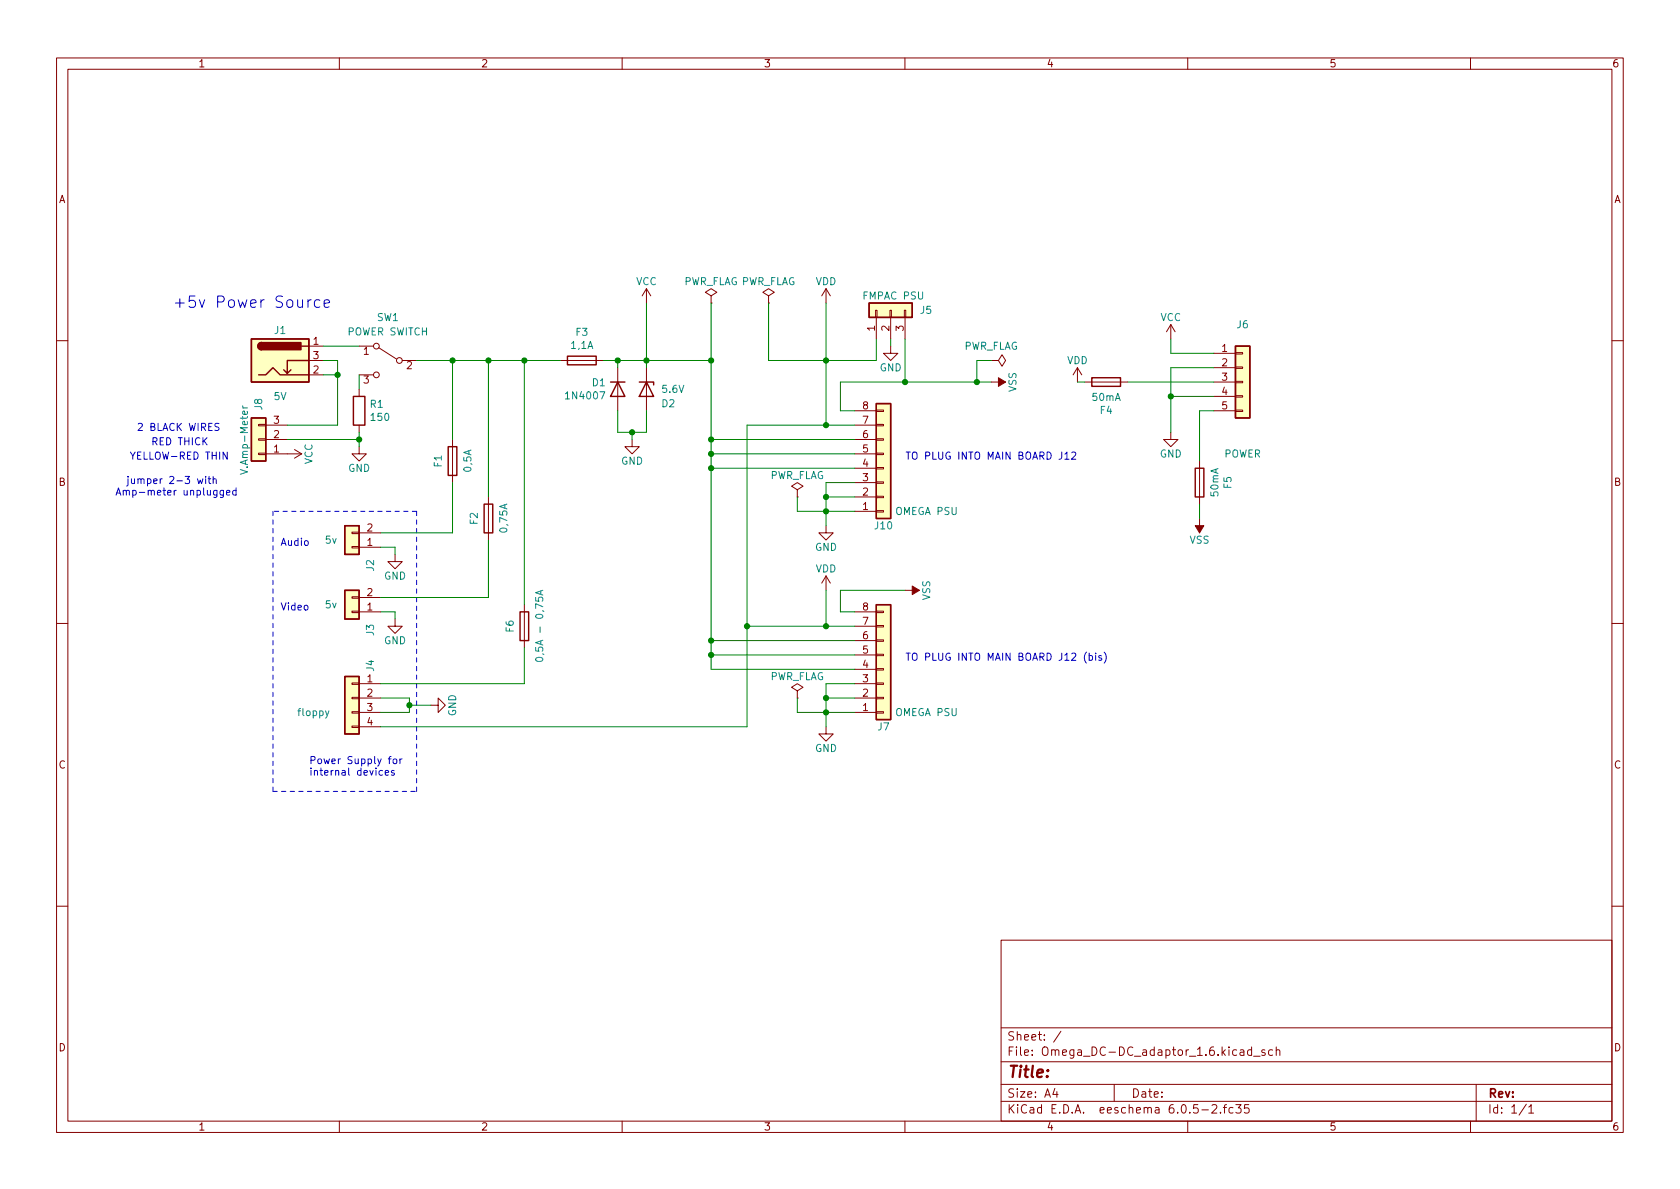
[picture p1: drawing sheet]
<svg xmlns="http://www.w3.org/2000/svg" width="297mm" height="210mm" viewBox="0 0 297 210" stroke-linecap="round" stroke-linejoin="round" font-family="sans-serif">
<g fill="none" stroke="#840000" stroke-width=".18">
<path d="M10 10.2h277v190.1h-277zM12 12.2h273v186.1h-273zM60 10.2v2M110 10.2v2M160 10.2v2M210 10.2v2M260 10.2v2M114.3 51l-.8 1.3M114.3 51v2.6M114.3 51l.8 1.3M125.7 52.3l1-.6-1-.7-1 .7 1 .6v1.3M125.7 53.6h.1"/>
<path d="M135.9 52.3l1-.6-1-.7-1 .7 1 .6v1.3M135.9 53.6h.1M146 51v2.6M146 51l-.7 1.3M146 51l.8 1.3M154.8 54.9h.3v1.2h-.3zM154.9 56.1v3.8M157.4 54.9h.2v1.2h-.2zM157.5 56.1v3.8M159.9 54.9h.2v1.2h-.2zM160 56.1v3.8M207 57.4l-.8 1.3"/>
<path d="M207 57.4v2.5M207 57.4l.8 1.3M10 60.2h2M45.7 75.1h1.3v.2h-1.3zM45.7 77.6h1.3v.2h-1.3zM47 77.7h3.8M47 75.2h3.8M52.1 79.5l1.2 .8M54.6 63.7h2.5M54.6 61.2h2.5M54.6 66.3h2.5M63.5 79v1.3h1.3l-1.3 1.2-1.3-1.2h1.3"/>
<path d="M63.5 68.8v1.3M63.5 75.2v1.2M63.5 61.2h2.5M63.5 66.3h2.5M66.9 61.5l3.2 2M71.1 63.7h2.6M80 77.7v7.6M99.1 63.7h7.6M109.2 65v7.6M111.8 77.7v1.3h1.2l-1.2 1.3-1.3-1.3h1.3M114.3 65v7.6M151.1 77.7h3.8"/>
<path d="M151.1 75.2h3.8M151.1 72.6h3.8M154.9 72.5h1.3v.3h-1.3zM154.9 75.1h1.3v.2h-1.3zM154.9 77.6h1.3v.2h-1.3zM157.5 61.2v1.3h1.2l-1.2 1.2-1.3-1.2h1.3M175.3 63.7h1.2l.7-1 .6 1-.6 1.1-.7-1.1M175.3 63.7h.1M175.3 67.6h2.5M190.5 65l-.8 1.3M190.5 65v2.6M190.5 65l.8 1.3"/>
<path d="M191.8 67.6h7.6M207 76.4v1.3h1.3l-1.3 1.3-1.3-1.3h1.3M214.6 72.6h3.8M214.6 67.6h3.8M214.6 62.5h3.8M214.6 65h3.8M214.6 70.1h3.8M218.4 72.5h1.3v.3h-1.3zM218.4 70h1.3v.2h-1.3zM218.4 67.4h1.3v.3h-1.3zM218.4 64.9h1.3v.2h-1.3zM218.4 62.4h1.3v.2h-1.3z"/>
<path d="M285 60.2h2M45.7 80.1h1.3v.3h-1.3zM47 80.3h6.3M53.3 80.3l-1.2 .7M62.2 94.1h1.3v.3h-1.3zM62.2 96.6h1.3v.3h-1.3zM63.5 96.8h3.8M63.5 94.2h3.8M69.8 98v1.3h1.3l-1.3 1.3-1.2-1.3h1.2M86.4 87.9v7.6M141 86.6l1-.6-1-.7-1 .7 1 .6v1.3M141 87.9h.1"/>
<path d="M146 93v1.2h1.3l-1.3 1.3-1.2-1.3h1.2M151.1 90.4h3.8M151.1 87.9h3.8M151.1 85.3h3.8M151.1 82.8h3.8M151.1 80.3h3.8M154.9 80.1h1.3v.3h-1.3zM154.9 82.7h1.3v.2h-1.3zM154.9 85.2h1.3v.3h-1.3zM154.9 87.8h1.3v.2h-1.3zM154.9 90.3h1.3v.2h-1.3zM212.1 81.5v7.6"/>
<path d="M212.1 91.7v2.5M10 110.2h2M62.2 105.5h1.3v.3h-1.3zM62.2 108.1h1.3v.2h-1.3zM63.5 108.2h3.8M63.5 105.7h3.8M69.8 109.5v1.2h1.3l-1.3 1.3-1.2-1.3h1.2M92.7 106.9v7.6M146 101.8l-.7 1.3M146 101.8v2.6M146 101.8l.8 1.3M151.1 108.2h3.8"/>
<path d="M151.1 118.4h3.8M151.1 115.8h3.8M151.1 113.3h3.8M151.1 110.7h3.8M154.9 108.1h1.3v.2h-1.3zM154.9 110.6h1.3v.3h-1.3zM154.9 113.2h1.3v.2h-1.3zM154.9 115.7h1.3v.2h-1.3zM154.9 118.2h1.3v.3h-1.3zM160 104.4h2.6M285 110.2h2M62.2 128.4h1.3v.2h-1.3z"/>
<path d="M62.2 125.9h1.3v.2h-1.3zM62.2 123.3h1.3v.3h-1.3zM62.2 120.8h1.3v.2h-1.3zM63.5 120.9h3.8M63.5 123.4h3.8M63.5 126h3.8M63.5 128.5h3.8M76.2 124.7h1.3v-1.3l1.2 1.3-1.2 1.3v-1.3M141 122.2l1-.7-1-.6-1 .6 1 .7v1.2M141 123.4h.1M146 128.5v1.3h1.3l-1.3 1.3-1.2-1.3h1.2M151.1 120.9h3.8"/>
<path d="M151.1 123.4h3.8M151.1 126h3.8M154.9 120.8h1.3v.2h-1.3zM154.9 123.3h1.3v.3h-1.3zM154.9 125.9h1.3v.2h-1.3zM10 160.2h2M177 166.3h108v32h-108zM285 160.2h2M60 198.3v2M110 198.3v2M160 198.3v2M177 194.8h108"/>
<path d="M177 191.8h108M177 187.8h108M177 181.8h108M186.5 192.5l-.4 1h1M186.9 193v1M187.6 182.4l-1.3 1.9M197 191.8v3M210 198.3v2M212.5 196.3h1.1M214.3 195.5l.6-.2 .2 .2v.3l-.9 1h.9M215.8 196.7v.1M216.3 195.8h.6"/>
<path d="M216.9 195.3l-.4 .2v1.3M218 195.9l-.4-.1-.3 .3v.4l.1 .3h.6M218.5 195.3h.9l-.5 .6 .5 .1v.7l-.3 .1h-.4l-.2-.1M220.8 195.3h-.7l-.1 .7 .2-.1 .5 .1 .2 .2-.1 .5-.2 .1-.6-.1M221.3 185.7l-.4-.1-.3 .3v.4l.1 .3h.6M221.3 185.1v1.5M221.6 186.8h1.2M223.6 185.7l-.3-.1-.2 .2v.3l.5 .1v.4h-.5M225 185.7l-.4-.1-.3 .3v.4l.1 .3h.6M225.6 185.8l.3-.2 .3 .1 .1 .9M225.6 185.1v1.5M260 198.3v2"/>
<path d="M261 191.8v6.5M269.9 195.3l-1.3 1.9M270.3 195.8l.4-.5v1.5M270.3 196.8h.9"/>
<circle cx="66.5" cy="66.3" r=".51"/>
<circle cx="66.5" cy="61.2" r=".51"/>
<circle cx="70.6" cy="63.7" r=".51"/>
</g>
<g fill="none" stroke="#840000" stroke-width=".25">
<path d="M44.4 59.9h10.2v7.7h-10.2zM153.7 53.6h7.6v2.5h-7.6zM44.4 73.9h2.6v7.6h-2.6zM45.7 66.3h1.3l1.3-1.3 1.2 1.3h5.1M46.2 60.6a.64 .64 0 0 0-.6 .6 .64 .64 0 0 0 .6 .6M51.4 65.4l-.6 .6M53.3 61.2h1.3M54.6 63.7h-3.8v2.3l-.6-.6M62.5 70.1h2v5.1h-2zM79.2 79h1.6v5.1h-1.6zM100.3 63h5.1v1.5h-5.1zM107.9 67.6h2.6"/>
<path d="M109.2 67.6l1.3 2.5h-2.6zM113 67.6h2.6v.5M114.3 67.6l1.3 2.5h-2.6zM154.9 71.4h2.6v20.3h-2.6zM193 66.8h5.1v1.5h-5.1zM218.4 61.2h2.6v12.7h-2.6zM61 93h2.5v5h-2.5zM85.6 89.1h1.5v5.1h-1.5zM211.3 82.8h1.6v5.1h-1.6zM61 119.6h2.5v10.2h-2.5zM61 104.4h2.5v5.1h-2.5zM91.9 108.2h1.6v5.1h-1.6z"/>
<path d="M154.9 106.9h2.6v20.3h-2.6z"/>
</g>
<g fill="#ffffc2" stroke="#ffffc2" stroke-width=".18">
<path d="M154.9 71.4h2.6v20.3h-2.6z"/>
<path d="M44.4 73.9h2.6v7.6h-2.6z"/>
<path d="M44.4 59.9h10.2v7.7h-10.2z"/>
<path d="M218.4 61.2h2.6v12.7h-2.6z"/>
<path d="M61 119.6h2.5v10.2h-2.5z"/>
<path d="M61 93h2.5v5h-2.5z"/>
<path d="M61 104.4h2.5v5.1h-2.5z"/>
<path d="M154.9 106.9h2.6v20.3h-2.6z"/>
<path d="M153.7 53.6h7.6v2.5h-7.6z"/>
</g>
<path d="M42.9 71.8l.2 .3M42.9 72.1h.9M42.5 83l1.3 .4-1.3 .5M94.8 116.4a.75 .75 0 0 1 1.2 .3 .72 .72 0 0 1-1.3-.2zM95.6 104.5v.6M96 104.4l-1.3 .4 1.3 .4M58.2 125.7l-.5 1.2-.1 .1" fill="none" stroke="#008484" stroke-width=".18"/>
<g fill="#840000" stroke="#840000" stroke-width=".18">
<path d="M176.5 66.8l1.3 .8-1.3 .7z"/>
<path d="M211.3 93h1.6l-.8 1.2z"/>
<path d="M161.3 103.6l1.3 .8-1.3 .8z"/>
</g>
<g fill="#840000" stroke="#840000" stroke-width=".25">
<path d="M45.8 60.8l.4-.2v1.2a.64 .64 0 0 1-.6-.3 .64 .64 0 0 1 .2-.7z"/>
<path d="M46.2 60.6h7v1.2h-7z"/>
</g>
<g fill="none" stroke="#0000c2" stroke-width=".18">
<path d="M54.4 53v1.4M55 53a.51 .51 0 0 0-.6 .4M56.5 53.1l-.5-.1-.4 .4v.6l.2 .3 .2 .1 .5-.1M57.3 53.7l1-.2-.1-.4-.6-.1-.3 .3 .1 1 .2 .1 .6-.1M38.7 74.9h-.5l-.2 .2 .1 .3 .6 .2v.4l-.2 .1h-.5M40.2 79.9v1.3l-.8-1.3v1.3M34.9 84.7l.3 .8 .2-.6 .2 .6 .3-.8M36.4 84.2v.2M36.4 84.7v.8M36.8 84.7h.5M37 84.2v1.1l.3 .2M37.7 84.8l.2-.1h.3v.8"/>
<path d="M37.7 84.2v1.3M38.4 86.7v1l-.3 .3-.3-.1M38.4 86.8l-.4-.1-.2 .3 .1 .5h.5M39.5 86.7v1l-.2 .3-.3-.1M39.5 86.8l-.4-.1-.2 .3 .1 .5h.5M40.1 87.1l.6-.1-.1-.2-.4-.1-.1 .2v.6h.5M41.7 86.8l-.3-.1-.3 .3 .2 .5h.4M41.7 86.3v1.3M188.3 80.3l.3-.4v1.3M188.3 81.2h.7M189.5 80.1l.5-.2 .2 .4-.8 .9h.8M192.1 115.3a1.46 1.46 0 0 0 0 2"/>
<path d="M192.6 116l.3-.1 .3 .3-.1 .5h-.5M192.6 115.5v1.3M193.7 115.5v.1M193.7 115.9v.9M194.7 116l-.3-.1-.1 .2v.2l.4 .1v.3h-.4M195.2 115.3a1.46 1.46 0 0 1 0 2M67.6 136.3l-.3-.1-.3 .3 .1 .5h.5M68.1 136.7l.6-.2v-.2l-.4-.1-.2 .2 .1 .6h.5M68.7 134.2h.4M69.1 133.8l-.3 .2v1M69.6 134.3l.3-.1 .3 .2v.4l-.3 .2h-.3l-.1-.2zM69.7 136.3l-.3-.1-.2 .2 .1 .2 .4 .1v.3h-.5"/>
<path d="M70.7 134.2v.8M71.1 134.2l-.4 .2"/>
</g>
<path d="M48.3 90.4v49.5M73.7 90.4h-25.4M48.3 139.9h25.4M73.7 139.9v-49.5" fill="none" stroke="#0000c2" stroke-width=".18" stroke-dasharray=".8 .8"/>
<g fill="none" stroke="#008400" stroke-width=".18">
<path d="M114.3 53.6v11.4M125.7 53.6v64.8h25.4M135.9 53.6v10.1h19v-3.8M146 53.6v21.6M157.5 59.9v1.3M160 59.9v7.7M207 59.9v2.6h7.6M50.8 77.7h12.7M57.1 63.7h2.6v11.5h-8.9M57.1 66.3h2.6M57.1 61.2h6.4M63.5 66.3v2.5"/>
<path d="M63.5 76.4v2.6M73.7 63.7h25.4M80 63.7v14M86.4 63.7v24.2M92.7 63.7v43.2M106.7 63.7h19M109.2 72.6v3.8h5.1v-3.8M109.2 63.7v1.3M111.8 76.4v1.3M125.7 77.7h25.4M151.1 75.2h-19v53.3h-64.8M175.3 67.6h-26.7v5h2.5"/>
<path d="M175.3 63.7h-2.6v3.9M190.5 67.6h1.3M199.4 67.6h15.2M207 70.1h7.6M214.6 72.6h-2.5v8.9M214.6 65h-7.6v11.4M67.3 96.8h2.5v1.2M80 85.3v8.9h-12.7M86.4 95.5v10.2h-19.1M125.7 80.3h25.4M125.7 82.8h25.4M141 87.9v2.5h10.1"/>
<path d="M146 87.9h5.1M151.1 85.3h-5.1v7.7M212.1 89.1v2.6M67.3 108.2h2.5v1.3M92.7 114.5v6.4h-25.4M125.7 113.3h25.4M125.7 115.8h25.4M132.1 110.7h19M146 104.4v6.3M160 104.4h-11.4v3.8h2.5M67.3 123.4h5.1v2.6h-5.1M72.4 124.7h3.8"/>
<path d="M141 123.4v2.6h10.1M146 123.4h5.1M151.1 120.9h-5.1v7.6"/>
</g>
<g fill="#008400" stroke="#008400" stroke-width=".18">
<circle cx="125.7" cy="113.3" r=".46"/>
<circle cx="125.7" cy="82.8" r=".46"/>
<circle cx="125.7" cy="115.8" r=".46"/>
<circle cx="125.7" cy="80.3" r=".46"/>
<circle cx="132.1" cy="110.7" r=".46"/>
<circle cx="114.3" cy="63.7" r=".46"/>
<circle cx="109.2" cy="63.7" r=".46"/>
<circle cx="111.8" cy="76.4" r=".46"/>
<circle cx="146" cy="63.7" r=".46"/>
<circle cx="146" cy="90.4" r=".46"/>
<circle cx="125.7" cy="77.7" r=".46"/>
<circle cx="125.7" cy="63.7" r=".46"/>
<circle cx="86.4" cy="63.7" r=".46"/>
<circle cx="80" cy="63.7" r=".46"/>
<circle cx="92.7" cy="63.7" r=".46"/>
<circle cx="72.4" cy="124.7" r=".46"/>
<circle cx="160" cy="67.6" r=".46"/>
<circle cx="146" cy="87.9" r=".46"/>
<circle cx="146" cy="75.2" r=".46"/>
<circle cx="172.7" cy="67.6" r=".46"/>
<circle cx="207" cy="70.1" r=".46"/>
<circle cx="59.7" cy="66.3" r=".46"/>
<circle cx="63.5" cy="77.7" r=".46"/>
<circle cx="146" cy="126" r=".46"/>
<circle cx="146" cy="123.4" r=".46"/>
<circle cx="146" cy="110.7" r=".46"/>
</g>
<text font-size="2.8" fill="#0000c2" x="30.5" y="54.4">+5v Power Source</text>
<text font-size="2.8" fill="#840000" x="178" y="190.6">Title:</text>
<g font-size="2.1" fill="#840000">
<text x="178" y="184">Sheet: /</text>
<text x="178" y="186.7">File: Omega_DC-DC_adaptor_1.6.kicad_sch</text>
<text x="178" y="196.9">KiCad E.D.A. eeschema 6.0.5-2.fc35</text>
<text x="178" y="194.1">Size: A4</text>
<text x="200" y="194.1">Date:</text>
<text x="263" y="194.1">Rev:</text>
<text x="263" y="196.9">Id: 1/1</text>
</g>
<g font-size="1.8" fill="#840000">
<text x="35" y="11.9">1</text>
<text x="85" y="11.9">2</text>
<text x="135" y="11.9">3</text>
<text x="185" y="11.9">4</text>
<text x="235" y="11.9">5</text>
<text x="285" y="11.9">6</text>
<text x="10.3" y="35.9">A</text>
<text x="285.3" y="35.9">A</text>
<text x="154.7" y="58.5" transform="rotate(-90 154.7 58.5)">1</text>
<text x="157.2" y="58.5" transform="rotate(-90 157.2 58.5)">2</text>
<text x="159.8" y="58.5" transform="rotate(-90 159.8 58.5)">3</text>
<text x="55.4" y="61">1</text>
<text x="55.4" y="63.5">3</text>
<text x="64.3" y="62.7">1</text>
<text x="71.9" y="65.3">2</text>
<text x="216" y="62.2">1</text>
<text x="216" y="64.8">2</text>
<text x="55.4" y="66">2</text>
<text x="64.3" y="67.8">3</text>
<text x="216" y="67.3">3</text>
<text x="216" y="69.8">4</text>
<text x="48.4" y="77.5">2</text>
<text x="48.4" y="74.9">3</text>
<text x="152.5" y="77.5">6</text>
<text x="152.5" y="74.9">7</text>
<text x="152.5" y="72.4">8</text>
<text x="216" y="72.4">5</text>
<text x="48.4" y="80">1</text>
<text x="152.5" y="82.5">4</text>
<text x="152.5" y="80">5</text>
<text x="10.3" y="85.9">B</text>
<text x="152.5" y="87.6">2</text>
<text x="152.5" y="85.1">3</text>
<text x="285.3" y="85.9">B</text>
<text x="64.9" y="94">2</text>
<text x="152.5" y="90.2">1</text>
<text x="64.9" y="96.5">1</text>
<text x="64.9" y="107.9">1</text>
<text x="64.9" y="105.4">2</text>
<text x="152.5" y="107.9">8</text>
<text x="152.5" y="113">6</text>
<text x="152.5" y="110.5">7</text>
<text x="152.5" y="118.1">4</text>
<text x="152.5" y="115.6">5</text>
<text x="64.9" y="120.6">1</text>
<text x="64.9" y="123.2">2</text>
<text x="64.9" y="125.7">3</text>
<text x="152.5" y="125.7">1</text>
<text x="152.5" y="123.2">2</text>
<text x="152.5" y="120.6">3</text>
<text x="64.9" y="128.3">4</text>
<text x="10.3" y="135.9">C</text>
<text x="285.3" y="135.9">C</text>
<text x="10.3" y="185.9">D</text>
<text x="285.3" y="185.9">D</text>
<text x="35" y="199.9">1</text>
<text x="85" y="199.9">2</text>
<text x="135" y="199.9">3</text>
<text x="185" y="199.9">4</text>
<text x="235" y="199.9">5</text>
<text x="285" y="199.9">6</text>
</g>
<g font-size="1.8" fill="#008484">
<text x="112.4" y="50.4">VCC</text>
<text x="120.8" y="50.4">PWR_FLAG PWR_FLAG</text>
<text x="144.2" y="50.4">VDD</text>
<text x="152.7" y="53">FMPAC PSU</text>
<text x="48.5" y="59">J1</text>
<text x="61.5" y="59.3">POWER SWITCH</text>
<text x="66.7" y="56.8">SW1</text>
<text x="101.8" y="59.4">F3</text>
<text x="162.7" y="55.5">J5</text>
<text x="205.1" y="56.8">VCC</text>
<text x="218.7" y="58">J6</text>
<text x="101" y="61.7">1,1A</text>
<text x="155.5" y="65.7">GND</text>
<text x="170.3" y="61.8">PWR_FLAG</text>
<text x="188.6" y="64.4">VDD</text>
<text x="48.4" y="70.7">5V</text>
<text x="100.3" y="70.6">1N4007</text>
<text x="104.7" y="68.3">D1</text>
<text x="117.2" y="69.5">5.6V</text>
<text x="179.7" y="69.3" transform="rotate(-90 179.7 69.3)">VSS</text>
<text x="193.2" y="70.9">50mA</text>
<text x="46.4" y="72.5" transform="rotate(-90 46.4 72.5)">J8</text>
<text x="65.5" y="72.1">R1</text>
<text x="65.7" y="74.4">150</text>
<text x="117" y="72">D2</text>
<text x="194.5" y="73.2">F4</text>
<text x="43.8" y="83.3" transform="rotate(-90 43.8 83.3)">V.Amp-Meter</text>
<text x="55.2" y="82.1" transform="rotate(-90 55.2 82.1)">VCC</text>
<text x="61.5" y="83.4">GND</text>
<text x="78.1" y="82.6" transform="rotate(-90 78.1 82.6)">F1</text>
<text x="83.3" y="83.4" transform="rotate(-90 83.3 83.4)">0,5A</text>
<text x="109.8" y="82.2">GND</text>
<text x="205" y="80.9">GND</text>
<text x="216.4" y="80.9">POWER</text>
<text x="136" y="84.7">PWR_FLAG</text>
<text x="215.4" y="87.7" transform="rotate(-90 215.4 87.7)">50mA</text>
<text x="217.7" y="86.4" transform="rotate(-90 217.7 86.4)">F5</text>
<text x="84.5" y="92.7" transform="rotate(-90 84.5 92.7)">F2</text>
<text x="89.7" y="94" transform="rotate(-90 89.7 94)">0,75A</text>
<text x="154.7" y="93.6">J10</text>
<text x="158.4" y="91.1">OMEGA PSU</text>
<text x="57.5" y="96.1">5v</text>
<text x="66.1" y="101" transform="rotate(-90 66.1 101)">J2</text>
<text x="144.1" y="97.4">GND</text>
<text x="144.2" y="101.2">VDD</text>
<text x="210.3" y="96.1">VSS</text>
<text x="57.5" y="107.6">5v</text>
<text x="67.9" y="102.5">GND</text>
<text x="164.5" y="106.2" transform="rotate(-90 164.5 106.2)">VSS</text>
<text x="66.1" y="112.4" transform="rotate(-90 66.1 112.4)">J3</text>
<text x="67.9" y="113.9">GND</text>
<text x="90.8" y="111.8" transform="rotate(-90 90.8 111.8)">F6</text>
<text x="66.1" y="118.7" transform="rotate(-90 66.1 118.7)">J4</text>
<text x="96" y="115.8" transform="rotate(-90 96 115.8)">0,5A - 0,75A</text>
<text x="136" y="120.3">PWR_FLAG</text>
<text x="52.8" y="126.6">floppy</text>
<text x="80.6" y="126.7" transform="rotate(-90 80.6 126.7)">GND</text>
<text x="155.2" y="129.2">J7</text>
<text x="158.4" y="126.6">OMEGA PSU</text>
<text x="144.1" y="133">GND</text>
</g>
<g font-size="1.8" fill="#0000c2">
<text x="24.1" y="76.2">2 BLACK WIRES</text>
<text x="22.9" y="81.3">YELLOW-RED THIN</text>
<text x="26.7" y="78.7">RED THICK</text>
<text x="160" y="81.3">TO PLUG INTO MAIN BOARD J12</text>
<text x="20.3" y="87.6">Amp-meter unplugged</text>
<text x="21.3" y="85.6">jumper 2-3 with</text>
<text x="49.5" y="96.5">Audio</text>
<text x="49.5" y="107.9">Video</text>
<text x="160" y="116.8">TO PLUG INTO MAIN BOARD J12 (bis)</text>
<text x="54.6" y="135.1">Power Supply for</text>
<text x="54.6" y="137.1">internal devices</text>
</g>
</svg>
